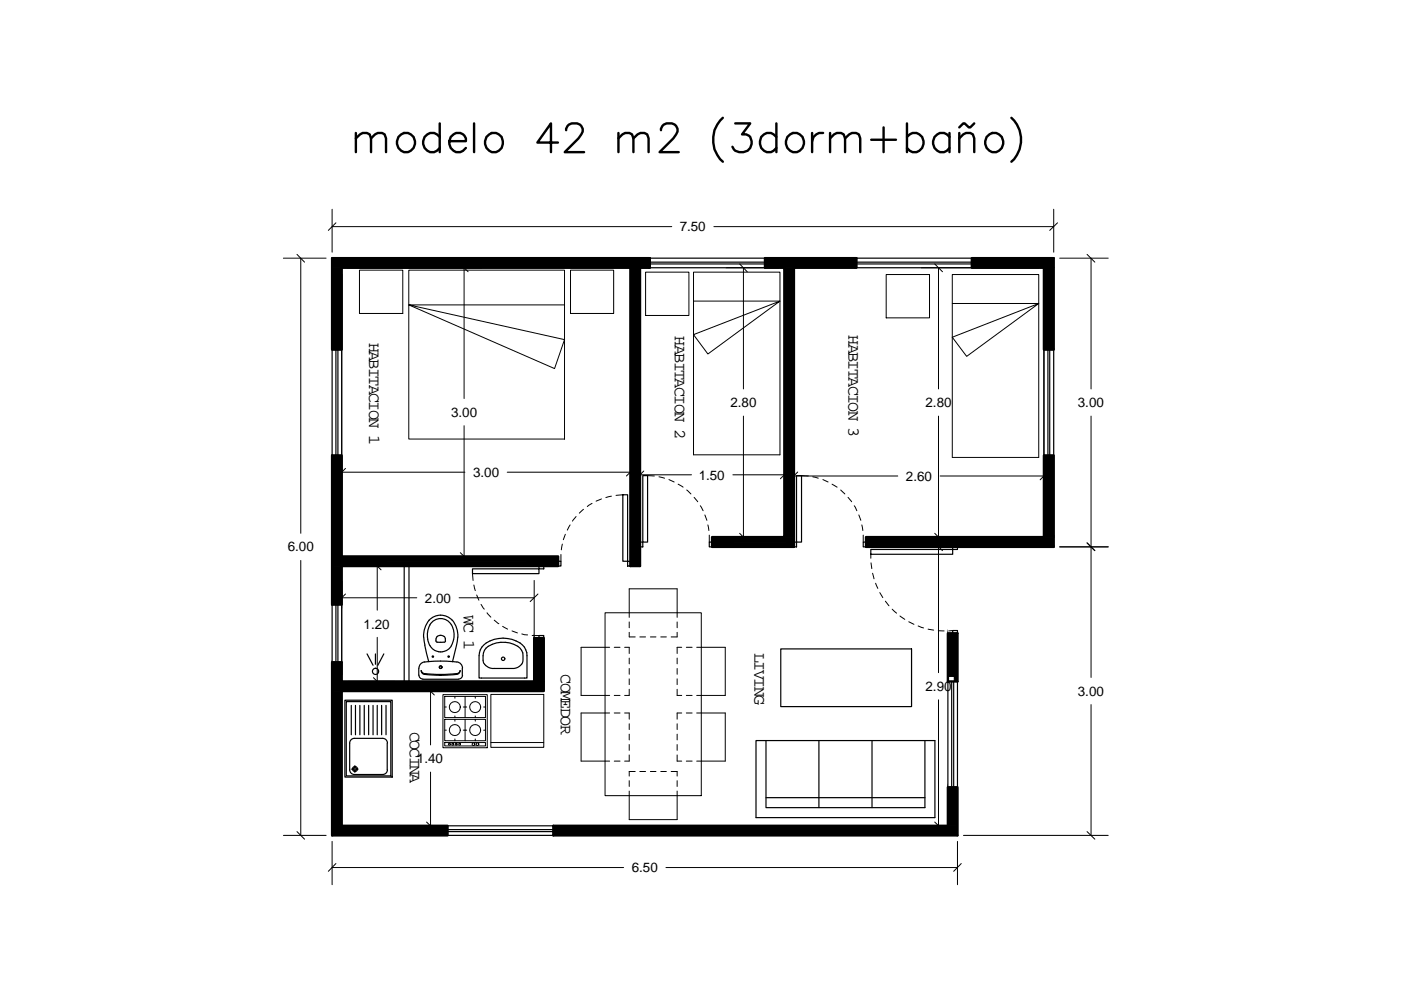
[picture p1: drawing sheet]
<svg xmlns="http://www.w3.org/2000/svg" width="297mm" height="210mm" viewBox="0 0 297 210" stroke-linecap="round" stroke-linejoin="round" font-family="sans-serif">
<!-- layer: COTAS -->
<g fill="#000" stroke="#000" stroke-width=".21">
<path d="M70.4 54.7v2.1h67.3zM70.4 54.7h67.3v2.1z"/>
<path d="M162.2 54.7v2.1h19.4zM162.2 54.7h19.4v2.1z"/>
<path d="M206.1 54.7v2.1h17.3zM206.1 54.7h17.3v2.1z"/>
<path d="M70.4 56.8v17.3h2zM70.4 56.8h2v17.3z"/>
<path d="M221.3 56.8v17.3h2.1zM221.3 56.8h2.1v17.3z"/>
<path d="M70.4 96.6v21.4h2zM70.4 96.6h2v21.4z"/>
<path d="M70.4 118v1h47.9zM70.4 118h47.9v1z"/>
<path d="M151 113.9v1h17.3zM151 113.9h17.3v1z"/>
<path d="M151 114.9v1.1h17.3zM151 114.9h17.3v1.1z"/>
<path d="M166.3 56.8v57.1h2zM166.3 56.8h2v57.1z"/>
<path d="M183.6 113.9v2.1h39.8zM183.6 113.9h39.8v2.1z"/>
<path d="M221.3 96.6v17.3h2.1zM221.3 96.6h2.1v17.3z"/>
<path d="M70.4 119v1h47.9zM70.4 119h47.9v1z"/>
<path d="M70.4 120v8.2h2zM70.4 120h2v8.2z"/>
<path d="M133.7 56.8v63.2h2zM133.7 56.8h2v63.2z"/>
<path d="M70.4 140.4v4.1h2zM70.4 140.4h2v4.1z"/>
<path d="M70.4 144.5v2h44.9zM70.4 144.5h44.9v2z"/>
<path d="M113.3 135.3v9.2h2zM113.3 135.3h2v9.2z"/>
<path d="M201 134.3v9.1h2zM201 134.3h2v9.1z"/>
<path d="M202.3 143.4v1.1h.7zM202.3 143.4h.7v1.1z"/>
<path d="M70.4 146.5v28.6h2zM70.4 146.5h2v28.6z"/>
<path d="M70.4 175.1v2h24.5zM70.4 175.1h24.5v2z"/>
<path d="M117.3 175.1v2h85.7zM117.3 175.1h85.7v2z"/>
<path d="M201 166.9v8.2h2zM201 166.9h2v8.2z"/>
</g>
<!-- layer: 0.5 -->
<g fill="none" stroke="#000" stroke-width=".51">
<path d="M75.5 29.3l.8-.8 .6-.3h.9l.6 .3 .3 .8v3M75.5 28.2v4.1M78.7 29.3l.8-.8 .6-.3h.9l.5 .3 .3 .8v3M84.5 29a2.01 2.01 0 0 1 3.1-.1 2.01 2.01 0 0 1-.5 3.1 2 2 0 0 1-2.5-.4 2 2 0 0 1-.1-2.6zM93.2 29a2.01 2.01 0 0 0-3.1-.1 2.01 2.01 0 0 0 .5 3.1 1.8 1.8 0 0 0 2.6-.6M93.2 26.2v6.1M95.3 29.9h3.5a1.7 1.7 0 0 0-1.3-1.8 1.7 1.7 0 0 0-1.9 .9 1.99 1.99 0 0 0 .4 2.8 1.99 1.99 0 0 0 2.8-.4M100.5 26.2v6.1M103.1 29a1.91 1.91 0 0 1 2.4-.7 1.91 1.91 0 0 1 1.1 2.2 1.91 1.91 0 0 1-2.2 1.8 1.91 1.91 0 0 1-1.6-2.4zM118.3 30.2h-4.4l2.9-4v6.1M120 27.6a1.46 1.46 0 0 1 1.2-1.4h1.2a1.47 1.47 0 0 1 .8 2.3l-.5 .8-3 3h4.1M131.1 29.3l.9-.8 .6-.3h.8l.6 .3 .3 .8v3"/>
<path d="M131.1 28.2v4.1M134.3 29.3l.9-.8 .6-.3h.8l.6 .3 .3 .8v3M140.1 27.6a1.46 1.46 0 0 1 1.2-1.4h1.2a1.47 1.47 0 0 1 .9 2.3l-.6 .8-3 3h4.1M153.3 25a6.3 6.3 0 0 0 0 9.3M155.9 26.2h3.2l-1.8 2.3h.9a1.97 1.97 0 0 1 1.2 2.1 1.97 1.97 0 0 1-1.8 1.7 1.82 1.82 0 0 1-2.3-1.2M164.6 29a1.91 1.91 0 0 0-2.4-.7 1.91 1.91 0 0 0-1.1 2.2 1.86 1.86 0 0 0 1.5 1.8 1.86 1.86 0 0 0 2-.9M164.6 26.2v6.1M166.9 29a2.01 2.01 0 0 1 3.1-.1 2.01 2.01 0 0 1-.4 3.1 2 2 0 0 1-2.5-.4 2 2 0 0 1-.2-2.6zM172.2 28.2v4.1M174.5 28.2a2 2 0 0 0-2.3 1.7M176 29.3l.8-.8 .6-.3h.9l.6 .3 .3 .8v3M176 28.2v4.1"/>
<path d="M179.2 29.3l.9-.8 .6-.3h.8l.6 .3 .3 .8v3M184.7 29.6h5.3M187.3 27v5.3M192.3 29a2.01 2.01 0 0 1 3.1-.1 2.01 2.01 0 0 1-.5 3.1 1.8 1.8 0 0 1-2.6-.6M192.3 26.2v6.1M201.3 29a1.99 1.99 0 0 0-3.1-.1 1.99 1.99 0 0 0 .5 3.1 1.74 1.74 0 0 0 2.6-.6M201.3 28.2v4.1M203.4 29.3l.8-.8 .6-.3h.9l.6 .3 .3 .8v3M203.4 28.2v4.1M206.6 26.2l-.9 .8h-.3l-.9-.8h-.3l-.8 .8M209.2 29a2.01 2.01 0 0 1 3.1-.1 2.01 2.01 0 0 1-.5 3.1 2 2 0 0 1-2.5-.4 2 2 0 0 1-.1-2.6zM214.4 25a6.3 6.3 0 0 1 0 9.3"/>
<path d="M137.7 54.7h-67.3v19.4h2v-17.3h61.3v63.2h2v-63.2h2v-2.1v2.1M162.2 54.7h19.4v2.1h-13.3v59.2h-17.3v-2.1h15.3v-57.1h-4.1zM206.1 54.7h17.3v19.4h-2.1v-17.3h-15.2zM70.4 96.6h2v21.4h45.9v2h-45.9v8.2h-2zM183.6 113.9h37.7v-17.3h2.1v19.4h-39.8zM201 134.3h2v10.2h-2zM70.4 140.4h2v4.1h40.9v-9.2h2v11.2h-42.9v28.6h22.5v2h-24.5zM117.3 175.1h83.7v-8.2h2v10.2h-85.7z"/>
</g>
<!-- layer: puertas -->
<g fill="none" stroke="#000" stroke-width=".25">
<path d="M118.3 119h.6v1h-.6zM132.1 104.9h1v14.1h-1zM133.1 119h.6v1h-.6zM135.7 114.9h.6v1.1h-.6zM136.3 100.8h1v14.1h-1zM150.4 114.9h.6v1.1h-.6zM168.3 114.9h.6v1.1h-.6zM168.9 100.8h1v14.1h-1zM183 114.9h.6v1.1h-.6zM184.6 116.5h17.4v1h-17.4zM202 116h1v.5h-1zM100.2 120.6h14.1v1h-14.1z"/>
<path d="M114.3 120h1v.6h-1zM114.3 134.7h1v.6h-1zM202 133.7h1v.6h-1z"/>
</g>
<!-- layer: proyecciones -->
<g fill="none" stroke="#000" stroke-width=".21">
<path d="M76.2 57.3h9.2v9.2h-9.2zM86.7 57.3h33v35.8h-33zM121 57.3h9.1v9.2h-9.1zM136.9 57.7h9.2v9.2h-9.2zM147 57.7h18.4v38.7h-18.4zM187.9 58.2h9.2v9.2h-9.2zM201.9 58.2h18.3v38.8h-18.3zM86.7 64.6l30.9 13.5 2.1-6.1-33-7.4h33M147 71l18.4-7.2-15.3 11.3zM147 63.8h18.4M201.9 71.5l18.3-7.2-15.3 11.3zM201.9 64.3h18.3"/>
<path d="M118.9 117.6v1.4M119.2 115.4l-.2 1.2M119.9 113.3l-.5 1.1M120.9 111.3l-.6 1.1M122.1 109.5l-.7 1M123.7 108l-.9 .8M125.5 106.7l-1 .7M127.5 105.8l-1.1 .5M129.6 105.2l-1.1 .3M132.1 104.9l-1.5 .1M137.3 100.8l1.4 .1M139.7 101.1l1.2 .3"/>
<path d="M141.8 101.7l1.1 .5M143.8 102.7l1 .6M145.6 103.9l.9 .8M147.2 105.5l.7 .9M148.5 107.2l.6 1.1M149.5 109.2l.4 1.1M150.1 111.3l.2 1.2M150.4 113.5v1.4M169.9 100.8l1.5 .1M172.3 101.1l1.2 .3M174.5 101.7l1.1 .5M176.4 102.7l1.1 .6"/>
<path d="M178.2 103.9l.9 .8M179.8 105.5l.8 .9M181.1 107.2l.6 1.1M182.1 109.2l.4 1.1M182.7 111.3l.2 1.2M183 113.5v1.4M184.6 117.5v.9M184.7 119.3l.1 1.3M100.2 121.6l.1 1.5M100.5 124l.3 1.2M101.1 126.2l.4 1.1M102 128.1l.7 1.1"/>
<path d="M103.3 129.9l.8 1M104.8 131.5l1 .7M106.6 132.8l1 .6M108.6 133.8l1.1 .4M110.6 134.4l1.3 .2M112.8 134.7h1.5M128.3 129.9h20.4v38.8h-20.4zM129.3 137.2h-6.1v10.2h6.1M130.2 137.2h1.3M132.4 137.2h1v1.4M133.4 130.9v-6.1h10.2v6.1M133.4 131.9v1.2"/>
<path d="M133.4 134.1v.9h1.3M133.4 139.5v1.3M135.7 135h1.2M137.9 135h1.2M140.1 135h1.2M143.6 131.9v1.2M143.6 134.1v.9h-1.3M143.6 139.5v1.3M144.5 137.2h-.9v1.4M145.5 137.2h1.2M147.7 137.2h6.1v10.2h-6.1M185 121.5l.3 1.2"/>
<path d="M185.6 123.7l.5 1.1M186.5 125.6l.7 1.1M187.7 127.5l.8 .9M189.2 129.2l.9 .8M190.8 130.6l1 .7M192.7 131.8l1.1 .6M194.7 132.7l1.1 .4M196.8 133.4l1.2 .2M198.9 133.7l1.3 .1M202 133.7l-.9 .1M93.9 147.3h9.4v11.2h-9.4zM94.3 147.7h8.6v4.4h-8.6z"/>
<path d="M94.3 152.5h8.6v4.6h-8.6zM94.3 157.4h8.6v.8h-8.6zM94.3 154.8h.3M94.3 149.9h.3M95.1 157.6h.3v.3h-.3zM95.9 157.6h.3v.3h-.3zM96.4 147.7v.3M96.4 151.8v.3M96.4 152.5v.4M96.4 156.7v.4M96.6 157.6h.3v.3h-.3zM97.3 157.6h.3v.3h-.3z"/>
<path d="M98.2 154.8h.7M98.2 149.9h.7M98.6 147.7v4.4M98.6 152.5v4.6M100.8 147.7v.3M100.8 151.8v.3M100.8 152.5v.4M100.8 156.7v.4M102.5 154.8h.4M102.5 149.9h.4M129.3 151.2h-6.1v10.2h6.1M130.2 151.2h1.3"/>
<path d="M130.2 147.4h1.3M132.4 151.2h1v1.3M133.4 141.7v1.3M133.4 143.9v1.3M133.4 146.1v1.3h-1M133.4 153.5v1.2M133.4 155.7v1.2M133.4 157.9v1.2M143.6 141.7v1.3M143.6 143.9v1.3M143.6 146.1v1.3h.9M143.6 153.5v1.2"/>
<path d="M143.6 155.7v1.2M143.6 157.9v1.2M144.5 151.2h-.9v1.3M145.5 151.2h1.2M145.5 147.4h1.2M147.7 151.2h6.1v10.2h-6.1M74.5 163.1h1.5M75 162.8l.2-.1 .3 .1 .1 .3-.1 .2-.3 .1-.2-.1zM75.2 162.3v1.5M130.2 161.4h1.3M133.4 167.7v6.1h10.2v-6.1M133.4 160.1v1.3h-1"/>
<path d="M133.4 165.5v1.3M134.7 163.6h-1.3v.9M135.7 163.6h1.2M137.9 163.6h1.2M140.1 163.6h1.2M142.3 163.6h1.3v.9M143.6 160.1v1.3h.9M143.6 165.5v1.3M145.5 161.4h1.2"/>
<circle cx="96.4" cy="149.9" r="1.17"/>
<circle cx="96.4" cy="154.8" r="1.17"/>
<circle cx="100.4" cy="157.8" r=".3"/>
<circle cx="100.7" cy="149.9" r="1.17"/>
<circle cx="100.7" cy="154.8" r="1.17"/>
<circle cx="101.2" cy="157.8" r=".3"/>
</g>
<!-- layer: 11_VENTANAS -->
<g fill="none" stroke="#000" stroke-width=".25">
<path d="M137.7 56.8h24.5M137.7 54.7h24.5M137.7 56h24.5M137.7 55.6h24.5M181.6 56.8h24.5M181.6 54.7h24.5M181.6 56h24.5M181.6 55.6h24.5M70.4 74.1v22.5M71.2 74.1v22.5M71.6 74.1v22.5M72.4 74.1v22.5"/>
<path d="M221.3 74.1v22.5M222.2 74.1v22.5M222.6 74.1v22.5M223.4 74.1v22.5M70.4 128.2v12.2M71.2 128.2v12.2M71.6 128.2v12.2M72.4 128.2v12.2M201 144.5v22.4M201.8 144.5v22.4M202.2 144.5v22.4M203 144.5v22.4"/>
<path d="M94.9 177.1h22.4M94.9 175.1h22.4M94.9 176.3h22.4M94.9 175.9h22.4"/>
</g>
<!-- layer: MUEBLES -->
<g fill="none" stroke="#000" stroke-width=".25">
<path d="M77.8 138.6l1.3 2.5M79.6 138.6v2.2M81.4 138.6l-1.3 2.5M89.8 135.1l.3 1.7M90.1 136.8l.8 3.5M91 131.5a3.3 3.3 0 0 1 4.9 0M91 131.5l-.9 1.7-.3 1.9M92.4 135.9l.2 .2h1.5M92.4 135.5v.4M92.7 135a1.08 1.08 0 0 1 1.7 .4M92.7 135l-.2 .4M94.4 135.5v.4"/>
<path d="M94.5 135.9l-.3 .3M95.7 132.5a2.65 2.65 0 0 0-2.8-1.3 2.65 2.65 0 0 0-2.1 2.2 3.8 3.8 0 0 0 1.8 4.7l1.2 .1M95.7 136.9a2.39 2.39 0 0 1-1.8 1.3M95.7 132.5l.5 1.5v1.5M95.9 131.5l.9 1.7 .3 1.9M96.2 135.6l-.5 1.3M96.8 136.8l-.9 3.5M97 135.1l-.2 1.7M165.5 137.6h27.8v12.2h-27.8zM73.1 148.5h10.1v16.3h-10.1zM73.4 148.8h9.5v15.7h-9.5zM74.1 157.6v5.6"/>
<path d="M74.5 149.6v6.2M75.1 156.5h6a.99 .99 0 0 1 1 1M75.1 156.5a.99 .99 0 0 0-1 1M75.4 149.6v6.2M76.3 149.6v6.2M77.2 149.6v6.2M78.2 149.6v6.2M79.1 149.6v6.2M80 149.6v6.2M80.9 149.6v6.2M81.8 149.6v6.2M82.1 157.6v5.6"/>
<path d="M88.8 141.7v1.5M88.8 143.2a.83 .83 0 0 0 .9 .8M89.6 144h7.6M90 142.8l-.4-.2-.3-.4a.83 .83 0 0 0 .7 .8M90.9 140.3l3-.1 3 .2M90.9 140.3a1.64 1.64 0 0 0-2.1 1.4M93.2 143.2h.5M96.8 142.8l-3.4 .2-3.4-.2M96.9 140.3a1.33 1.33 0 0 1 1.2 1.4M97.6 142.2a.8 .8 0 0 1-.8 .8l-3.4 .2-3.4-.2M97.6 142.2a.83 .83 0 0 1-.7 .6M98 141.7v1.5"/>
<path d="M98.1 143.2a.83 .83 0 0 1-.9 .8M160.3 157h37.9v16.4h-37.9zM162.4 157v14.2h33.7v-14.2M173.6 157v14.2M184.9 157v14.2M74.1 163.2a.99 .99 0 0 0 1 1M82.1 163.2a.99 .99 0 0 1-1 1h-6M162.4 169.1h33.7"/>
<circle cx="91.8" cy="139.2" r=".15"/>
<circle cx="95.1" cy="139.2" r=".15"/>
<circle cx="79.6" cy="142.3" r=".66"/>
<circle cx="93.4" cy="141.5" r=".28"/>
<circle cx="75.3" cy="163" r=".53"/>
</g>
<!-- layer: A_DOM_ARTEF_SANIT -->
<g fill="none" stroke="#000" stroke-width=".25">
<path d="M102.6 136.7a6.4 6.4 0 0 1 8.6 .5l.5 1.2v5.4h-10.1v-4.8a3.1 3.1 0 0 1 1-2.3zM103.1 137.4a5.8 5.8 0 0 1 7.2 0 2.74 2.74 0 0 1-.2 3.9l-1.1 .4h-4.3a2.17 2.17 0 0 1-2.3-2.7l.3-1.1z"/>
<circle cx="106.7" cy="139.7" r=".36"/>
</g>
<!-- layer: MOBILIARIO -->
<path d="M85.7 120v24.5M86.7 120v24.5" fill="none" stroke="#000" stroke-width=".25"/>
<!-- layer: 0.1 -->
<path d="M104.1 147.2h11.2v11.3h-11.2zM104.1 157.4h11.2" fill="none" stroke="#000" stroke-width=".21"/>
<!-- layer: COTAS -->
<g fill="none" stroke="#000" stroke-width=".21">
<path d="M60.1 54.7h9M63.8 54.7v58.4M70.4 44.4v9.1M70.4 48h72M72.4 58.1v45.7M73.7 56.8h28.4M98.4 56.8v27.7M133.7 58.1v45.7M151.4 48h72M153.9 56.8h11.1M157.6 56.8v25.7M168.3 58.1v46.5"/>
<path d="M195.3 56.8h24.8M199 56.8v25.7M221.3 58.1v46.5M223.4 44.4v9.1M224.7 54.7h10.3M231.3 54.7v27.8M98.4 90.3v27.7M135.7 97v16.6M157.6 88.2v25.7M166.3 97v15.6M199 88.2v25.7M231.3 88.2v55.4"/>
<path d="M63.8 118.8v58.3M72.4 100.1h26.2M73.7 118h28.4M107.5 100.1h26.2M135.7 100.7h10.9M153.9 113.9h11.1M155.4 100.7h10.9M168.3 100.9h22M195.3 116h5.4M195.3 113.9h24.8M199 116v26.6M199.3 100.9h22"/>
<path d="M224.7 116h10.3M72.4 123.1v20.1M72.4 126.7h16M73.7 120h10M80 120v9.4M80 135.1v9.4M97.3 126.7h16M113.3 123.1v20.1M73.7 144.5h10M73.7 146.5h21.2M91.3 146.5v11.4M199 148.4v26.7"/>
<path d="M231.3 149.4v27.7M60.1 177.1h9M70.4 178.4v9.2M73.7 175.1h21.2M91.3 163.7v11.4M195.3 175.1h4.4M203 178.4v9.2M204.3 177.1h30.7M70.4 183.9h61.8M141.2 183.9h61.8"/>
</g>
<!-- layer: 0 -->
<g fill="none" stroke="#000" stroke-width=".21">
<path d="M63 53.9l1.6 1.7M71.2 47.2l-1.6 1.7M97.6 56l1.6 1.6M156.8 56l1.6 1.6M198.2 56l1.6 1.6M224.2 47.2l-1.6 1.7M230.5 53.9l1.6 1.7M73.3 99.3l-1.7 1.6M134.5 99.3l-1.7 1.6M136.5 99.9l-1.7 1.6M167.1 99.9l-1.6 1.6M79.2 119.2l1.6 1.6"/>
<path d="M97.6 117.2l1.6 1.6M156.8 113.1l1.6 1.6M169.1 100.1l-1.6 1.6M198.2 113.1l1.6 1.6M198.2 115.1l1.6 1.7M222.2 100.1l-1.7 1.6M230.5 115.1l1.6 1.7M73.3 125.9l-1.7 1.7M114.1 125.9l-1.7 1.7M79.2 143.7l1.6 1.6M90.4 145.7l1.7 1.7M63 176.3l1.6 1.6"/>
<path d="M90.4 174.3l1.7 1.6M198.2 174.3l1.6 1.6M230.5 176.3l1.6 1.6M71.2 183.1l-1.6 1.6M203.8 183.1l-1.6 1.6"/>
</g>
<g font-size="3.6">
<text x="143.1" y="71.3" transform="rotate(90 143.1 71.3)">HABITACION 2</text>
<text x="179.9" y="71.1" transform="rotate(90 179.9 71.1)">HABITACION 3</text>
<text x="78.3" y="72.6" transform="rotate(90 78.3 72.6)">HABITACION 1</text>
<text x="98.4" y="130.3" transform="rotate(90 98.4 130.3)">WC 1</text>
<text x="118.9" y="143" transform="rotate(90 118.9 143)">COMEDOR</text>
<text x="159.9" y="138.5" transform="rotate(90 159.9 138.5)">LIVING</text>
<text x="86.9" y="155.1" transform="rotate(90 86.9 155.1)">COCINA</text>
</g>
<g font-size="2.8">
<text x="144.1" y="49.1">7.50</text>
<text x="95.6" y="88.4">3.00</text>
<text x="154.9" y="86.4">2.80</text>
<text x="196.2" y="86.4">2.80</text>
<text x="228.5" y="86.4">3.00</text>
<text x="100.3" y="101.1">3.00</text>
<text x="148.1" y="101.7">1.50</text>
<text x="192.1" y="101.9">2.60</text>
<text x="61" y="116.9">6.00</text>
<text x="90.1" y="127.8">2.00</text>
<text x="77.1" y="133.3">1.20</text>
<text x="196.2" y="146.5">2.90</text>
<text x="228.5" y="147.5">3.00</text>
<text x="88.4" y="161.8">1.40</text>
<text x="134" y="184.9">6.50</text>
</g>
</svg>
